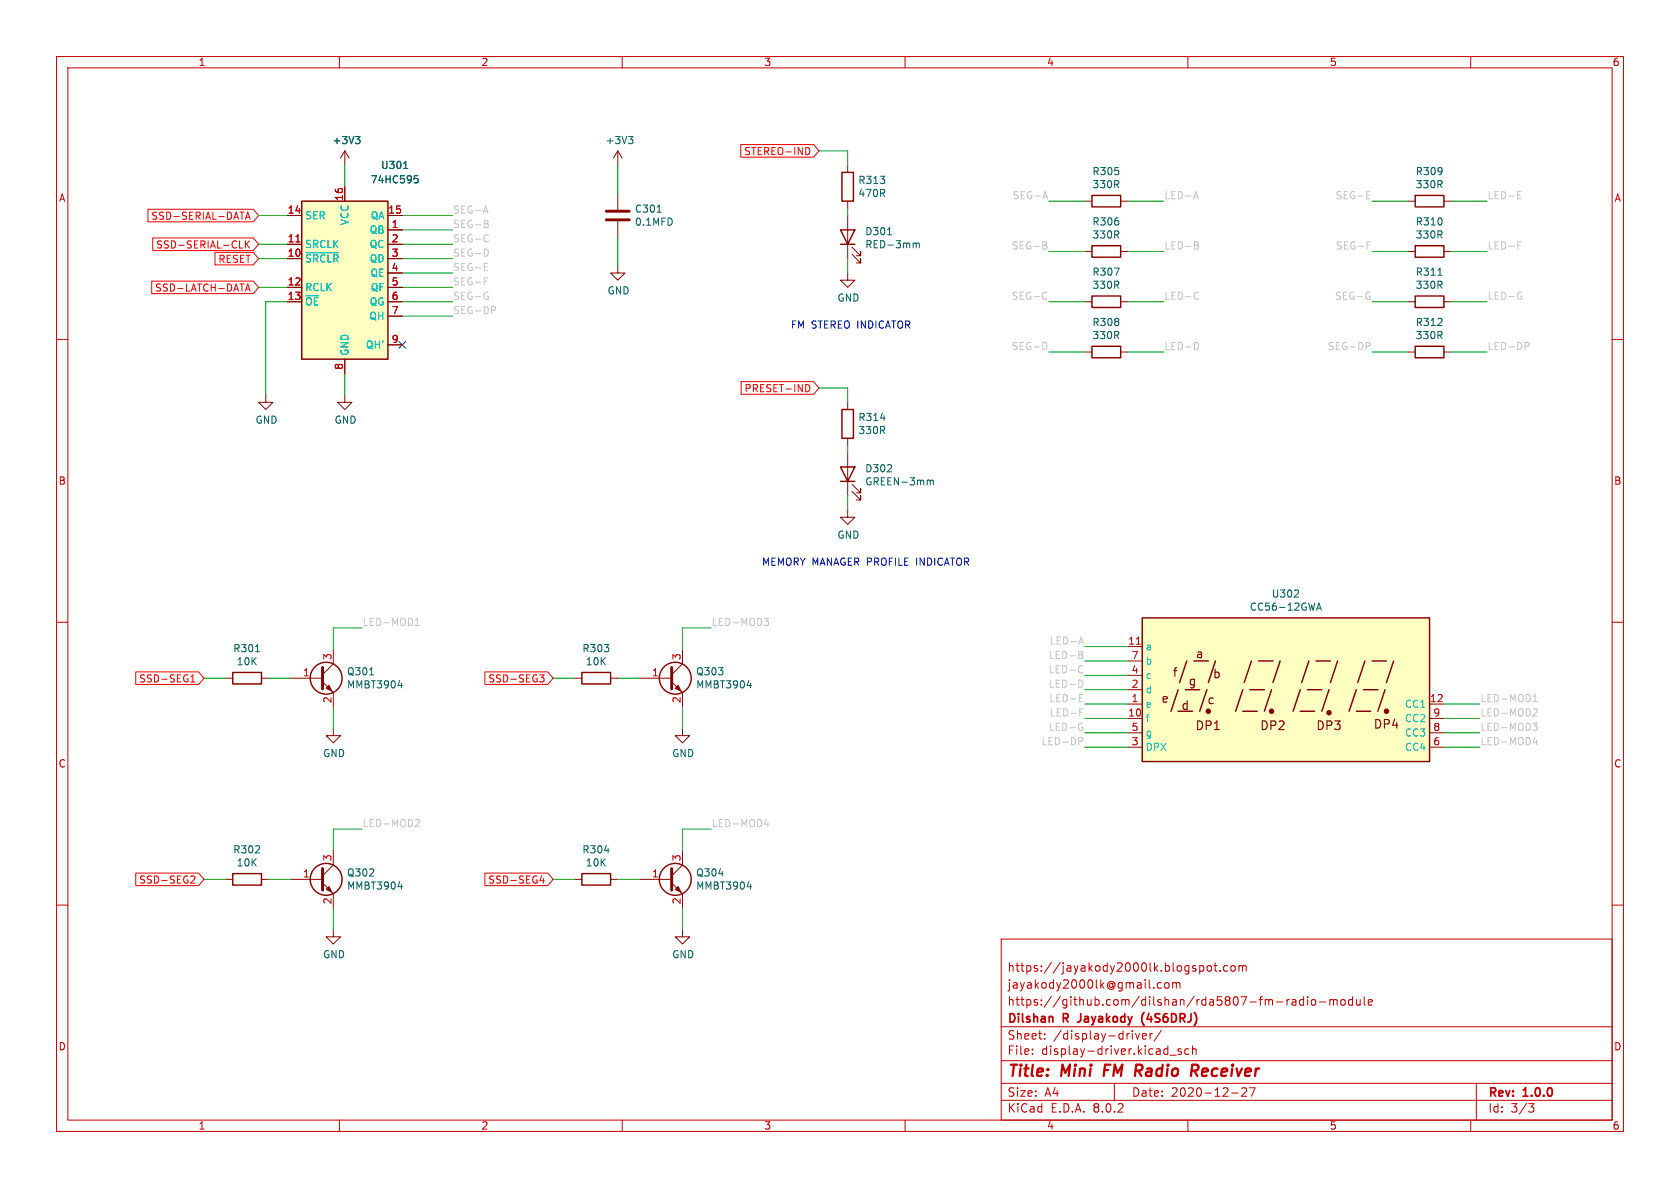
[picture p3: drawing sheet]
<svg xmlns="http://www.w3.org/2000/svg" width="297mm" height="210mm" viewBox="0 0 297 210" stroke-linecap="round" stroke-linejoin="round" font-family="sans-serif">
<g fill="none" stroke="#c20000" stroke-width=".18">
<path d="M10 10h277v190h-277zM12 12h273v186h-273zM60 10v2M110 10v2M160 10v2M210 10v2M260 10v2M10 60h2M285 60h2M10 110h2M285 110h2M10 160h2"/>
<path d="M285 160h2M177 166h108v32h-108zM204.6 174.4l.3 .3 .4-.1M205.3 173.8l-.4-.1-.3 .3M206 173.8l.2-.1 .4 .1 .1 .6-.2 .2-.3 .1-.2-.1zM207.3 173.8l.4-.1 .3 .2M207.3 173.7v1M208 173.9l.2-.2 .3 .1 .1 .9M208 173.9v.8M212.2 170.7l.5 .1 .1 .2-.1 .6-.5 .1M213.5 170.8l.2-.1 .4 .1 .1 .6-.2 .2-.3 .1-.2-.1zM214.6 170.7h.6"/>
<path d="M214.8 170.2v1.3l.4 .2M215.7 171.6v.1M217 170.8l-.4-.1-.3 .3v.4l.2 .2h.5M217.7 170.8l.4-.1 .3 .3v.4l-.3 .3-.4-.1-.1-.2v-.4zM219 170.8l.5-.1 .2 .2M219 170.7v1M219.7 170.9l.2-.2 .3 .1 .1 .9M219.7 170.9v.8M225.7 177.1h1.1M227.5 176.7v1M228 176.7l-.3 .1-.2 .2M228.5 176.8h.5l.1 .9"/>
<path d="M229.1 177.1h-.5a.29 .29 0 0 0-.2 .3 .29 .29 0 0 0 .2 .3l.5-.1M230.5 176.8l-.5-.1-.3 .3v.4l.2 .2h.6M230.5 176.2v1.5M231.2 176.2v.1M231.2 176.7v1M232 176.8l.3-.1 .3 .3v.4l-.3 .3-.3-.1-.2-.2v-.4zM233.2 177.1h1.2M235.1 176.8l.4-.1 .2 .2M235.1 176.7v1M235.7 176.9l.3-.2 .3 .1 .1 .9M235.7 176.9v.8M237.1 176.8l.2-.1 .4 .1 .1 .6-.1 .2-.4 .1-.2-.1z"/>
<path d="M239.1 176.8l-.4-.1-.3 .3v.4l.1 .2h.6M239.1 176.2v1.5M239.8 176.7l.1 .9 .3 .1 .3-.1M240.5 176.7v1M241.2 176.2v1.3l.2 .2M241.9 177.2l.7-.1-.1-.3-.4-.1-.2 .2 .1 .7h.5M60 198v2M110 198v2M160 198v2M177 194.5h108M177 191.5h108M177 187.5h108"/>
<path d="M177 181.5h108M182.5 186.3v.1M182.5 185.5v.1M184.7 183.6v.1M184.7 182.8v.1M197 191.5v3M200.7 182.7l.4 1 .4-1M202 183.2l.7-.1-.1-.3-.4-.1-.2 .2v.7h.6M203.3 182.7v1M203.7 182.7l-.2 .1-.2 .2M205.3 182.1l-1.3 2M206.8 186.5h1.2"/>
<path d="M208.8 185.5l-.3-.1-.3 .2 .1 .2 .5 .2v.3h-.6M210 198v2M210.2 185.5l-.5-.1-.2 .3v.4l.1 .2h.6M210.8 185.5l.2-.1 .4 .1 .1 .9M210.8 184.9v1.5M217.7 193.2h1.2M219.5 192.4l.6-.1 .2 .1 .1 .3-.9 1.1h.9M220.9 192.3h1l-.7 1.5M260 198v2M261 191.5v6.5M270.2 195.1h1l-.5 .6 .4 .1 .1 .5-.3 .3h-.4"/>
</g>
<path d="M195.4 188.2l-.3 2M200.9 188.2h.7M201.2 189.3l.6 .9M201.7 189.2l-.9 .1M210.8 188.2l.9 .1a.58 .58 0 0 1-.3 1h-.7M211.1 189.3l.6 .9" fill="none" stroke="#c20000" stroke-width=".4"/>
<path d="M202.2 179a1.74 1.74 0 0 0 .1 2.3M190.5 180.7h.1" fill="none" stroke="#c20000" stroke-width=".3"/>
<g fill="none" stroke="#840000" stroke-width=".25">
<path d="M148.8 30.5h2.1v5.1h-2.1zM193 34.5h5.1v2.1h-5.1zM250.2 34.5h5.1v2.1h-5.1zM148.6 40.6h2.5l-1.2 2.6zM148.6 43.2h2.5M193 52.3h5.1v2.1h-5.1zM193 43.4h5.1v2.1h-5.1zM250.2 43.4h5.1v2.1h-5.1zM250.2 52.3h5.1v2.1h-5.1zM148.8 72.4h2.1v5.1h-2.1zM193 61.2h5.1v2h-5.1zM250.2 61.2h5.1v2h-5.1z"/>
<path d="M148.6 82.6h2.5l-1.2 2.5zM148.6 85.1h2.5M41.1 118.9h5.1v2h-5.1zM102.9 118.9h5v2h-5zM41.1 154.4h5.1v2.1h-5.1zM102.9 154.4h5v2.1h-5z"/>
<circle cx="57.7" cy="119.9" r="2.82"/>
<circle cx="119.4" cy="119.9" r="2.82"/>
<circle cx="57.7" cy="155.4" r="2.82"/>
<circle cx="119.4" cy="155.4" r="2.82"/>
</g>
<g fill="none" stroke="#840000" stroke-width=".18">
<path d="M149.9 29.2v1.3M149.9 35.6v1.2M149.9 38.1v7.6M191.8 35.6h1.2M198.1 35.6h1.3M248.9 35.6h1.3M255.3 35.6h1.2M149.9 48.3v1.2h1.2l-1.2 1.3-1.3-1.3h1.3M150.6 45l1.5 1.5v-.8v.8h-.7M150.6 43.7l1.5 1.5v-.7v.7h-.7M191.8 53.3h1.2M191.8 44.5h1.2"/>
<path d="M198.1 53.3h1.3M198.1 44.5h1.3M248.9 53.3h1.3M248.9 44.5h1.3M255.3 53.3h1.2M255.3 44.5h1.2M149.9 71.1v1.3M149.9 77.5v1.2M191.8 62.2h1.2M198.1 62.2h1.3M248.9 62.2h1.3M255.3 62.2h1.2"/>
<path d="M149.9 90.2v1.2h1.2l-1.2 1.3-1.3-1.3h1.3M149.9 80v7.6M150.6 86.9l1.5 1.5v-.8v.8h-.7M150.6 85.6l1.5 1.5v-.7v.7h-.7M39.9 119.9h1.2M46.2 119.9h1.3M51.3 119.9h5.7M58.9 114.8v2.5l-1.9 2M101.6 119.9h1.3M107.9 119.9h1.3M113 119.9h5.7M120.6 114.8v2.5l-1.9 2"/>
<path d="M57 120.5l1.9 1.9v2.6M58.9 128.8v1.2h1.3l-1.3 1.3-1.2-1.3h1.2M118.7 120.5l1.9 1.9v2.6M120.6 128.8v1.2h1.3l-1.3 1.3-1.2-1.3h1.2M39.9 155.4h1.2M46.2 155.4h1.3M51.3 155.4h5.7M57 156.1l1.9 1.9v2.5M58.9 150.4v2.5l-1.9 1.9M101.6 155.4h1.3M107.9 155.4h1.3M113 155.4h5.7"/>
<path d="M118.7 156.1l1.9 1.9v2.5M120.6 150.4v2.5l-1.9 1.9M58.9 164.3v1.3h1.3l-1.3 1.3-1.2-1.3h1.2"/>
</g>
<g fill="none" stroke="#006464" stroke-width=".18">
<path d="M156.9 41.5h.7M161.6 43l.4 .1M162 43.1l.2-.1h.3v.8M162 43.1v.7M197 47.4h.8l-.5 1.3M254.2 48.7h.7M155.7 73.9h.8M164.1 84.9l.4 .2M164.5 85.1l.1-.2h.3l.1 .8M164.5 85.1v.6M45.2 115.2h.7M65.3 119.3h.8"/>
<path d="M70.4 121.2h.7M71 120.8v.8M132.1 121.2h.8M132.7 120.8v.8M70.4 156.7h.7M71 156.3v.9M106.9 150.3h.8M132.1 156.7h.8M132.7 156.3v.9"/>
</g>
<path d="M57 118v3.8M118.7 118v3.8M57 153.5v3.9M118.7 153.5v3.9" fill="none" stroke="#840000" stroke-width=".51"/>
<g fill="#840000" stroke="#840000" stroke-width=".18">
<path d="M119.4 157.2l.5-.5 .5 1z"/>
<path d="M57.7 157.2l.5-.5 .5 1z"/>
<path d="M57.7 121.7l.5-.5 .5 1z"/>
<path d="M119.4 121.7l.5-.5 .5 1z"/>
</g>
<path d="M53.3 35.6h15.3v27.9h-15.3z" fill="#ffffc2"/>
<path d="M53.3 35.6h15.3v27.9h-15.3z" fill="none" stroke="#840000" stroke-width=".25"/>
<g fill="none" stroke="#840000" stroke-width=".18">
<path d="M50.8 38.1h2.5M61 26.7v2.5M61 33v2.6M61 26.7l-.8 1.2M61 26.7l.7 1.2M68.6 38.1h2.5M109.2 26.7l-.7 1.2M109.2 26.7v2.5M109.2 26.7l.8 1.2M50.8 45.7h2.5M50.8 43.2h2.5M50.8 50.8h2.5"/>
<path d="M50.8 53.3h2.5M68.6 40.6h2.5M68.6 45.7h2.5M68.6 43.2h2.5M68.6 50.8h2.5M68.6 53.3h2.5M68.6 48.3h2.5M68.6 55.9h2.5M109.2 47v1.3h1.3l-1.3 1.2-1.3-1.2h1.3M47 69.9v1.2h1.3l-1.3 1.3-1.3-1.3h1.3M61 69.9v1.2h1.2l-1.2 1.3-1.3-1.3h1.3M61 63.5v2.5"/>
<path d="M68.6 61h2.5M120.6 164.3v1.3h1.3l-1.3 1.3-1.2-1.3h1.2"/>
</g>
<path d="M54.1 44.7h5.8" fill="none" stroke="#00c2c2" stroke-width=".18"/>
<path d="M52.3 42.8h.7" fill="none" stroke="#a90000" stroke-width=".18"/>
<path d="M62.9 24.1h.7l-.4 .5M63.4 24.6l.2 .3v.3l-.2 .2M71.4 29.8h.7M73.3 31.1h.6M73.4 31.5h.3l.2 .3-.1 .5h-.4M111.1 24.1h.8l-.4 .5M111.7 24.6l.2 .3v.3l-.2 .2" fill="none" stroke="#006464" stroke-width=".18"/>
<path d="M201.9 109.2h50.8v25.4h-50.8z" fill="#ffffc2"/>
<g fill="none" stroke="#840000" stroke-width=".25">
<path d="M201.9 109.2h50.8v25.4h-50.8zM209.8 116.8l-1.3 3.9M211.1 116.8h2.5M214.9 116.8l-1.3 3.9M221.2 116.8l-1.2 3.9M222.5 116.8h2.5M226.3 116.8l-1.3 3.9M231.4 116.8l-1.3 3.9M232.7 116.8h2.5M236.5 116.8l-1.3 3.9M241.3 116.8l-1.3 3.9M242.6 116.8h2.5"/>
<path d="M246.4 116.8l-1.3 3.9M208.3 121.9l-1.3 3.8M208.3 125.7h2.5M209.5 121.9h2.6M213.4 121.9l-1.3 3.8M219.7 125.7h2.5M219.7 121.9l-1.3 3.8M221 121.9h2.5M224.8 121.9l-1.3 3.8M229.9 125.7h2.5M229.9 121.9l-1.3 3.8M231.1 121.9h2.6"/>
<path d="M234.9 121.9l-1.2 3.8M239.8 125.7h2.5M239.8 121.9l-1.3 3.8M241 121.9h2.6M244.9 121.9l-1.3 3.8"/>
</g>
<g fill="#840000" stroke="#840000" stroke-width=".25">
<circle cx="213.6" cy="125.7" r=".36"/>
<circle cx="224.8" cy="125.7" r=".36"/>
<circle cx="234.9" cy="126" r=".36"/>
<circle cx="245.1" cy="125.7" r=".36"/>
</g>
<g fill="none" stroke="#840000" stroke-width=".18">
<path d="M50.8 38.1h2.5M61 33v2.6M68.6 38.1h2.5M109.2 34.3v2.8M109.2 39.1v2.8M50.8 45.7h2.5M50.8 43.2h2.5M50.8 50.8h2.5M50.8 53.3h2.5M68.6 40.6h2.5M68.6 45.7h2.5M68.6 43.2h2.5"/>
<path d="M68.6 50.8h2.5M68.6 53.3h2.5M68.6 48.3h2.5M68.6 55.9h2.5M61 63.5v2.5M68.6 61h2.5M199.4 114.3h2.5M199.4 119.4h2.5M199.4 116.8h2.5M199.4 124.5h2.5M199.4 127h2.5M199.4 121.9h2.5"/>
<path d="M199.4 132.1h2.5M199.4 129.5h2.5M252.7 124.5h2.6M252.7 127h2.6M252.7 132.1h2.6M252.7 129.5h2.6"/>
</g>
<path d="M52.3 42.8h.7M200.9 113.9h.7" fill="none" stroke="#a90000" stroke-width=".18"/>
<path d="M62.9 24.1h.7l-.4 .5M63.4 24.6l.2 .3v.3l-.2 .2M71.4 29.8h.7M73.3 31.1h.6M73.4 31.5h.3l.2 .3-.1 .5h-.4M116.2 37.5h.7M228.8 105.6h.8M229.5 104.4v.4M232.7 107.9l.5-1.3 .4 1.3M232.9 107.5h.6" fill="none" stroke="#006464" stroke-width=".18"/>
<path d="M107.2 38.9h4.1M107.2 37.3h4.1" fill="none" stroke="#840000" stroke-width=".51"/>
<g fill="none" stroke="#f00" stroke-width=".18">
<path d="M26.2 37h18.6l.9 1.1-.9 1.1h-18.6zM42.4 37.5h.7M43.4 38.8l.4-1.3 .4 1.3M43.5 38.4h.6M131 25.6h12.8l1 1.1-1 1.1h-12.8zM142.7 26.1a.68 .68 0 0 1 .5 .6 .68 .68 0 0 1-.5 .6M26.8 49.7h18l.9 1.1-.9 1.1h-18zM27 42.1h17.8l.9 1.1-.9 1.1h-17.8zM38 44.6h6.8l.9 1.1-.9 1.1h-6.8zM42.4 43.9h.6M43.4 51.5l.4-1.3 .4 1.3M43.4 42.6v1.3"/>
<path d="M43.5 51.1h.6M43.6 43.1l.5 .8M44.1 42.6l-.7 .7M131 67.5h12.8l1 1.1-1 1.1h-12.8zM142.7 68a.68 .68 0 0 1 .5 .6 .68 .68 0 0 1-.5 .7M24 118.8h11.1l1 1.1-1 1.1h-11.1zM33.7 119.7l.4-.4v1.3M85.7 118.8h11.1l1 1.1-1 1.1h-11.1zM95.4 119.3h.8l-.4 .5 .3 .1 .1 .4-.3 .3h-.3M33.7 120.6h.8M24 154.3h11.1l1 1.1-1 1.2h-11.1zM33.9 154.8l.4 .1 .2 .3-.8 .9h.8"/>
<path d="M85.7 154.3h11.1l1 1.1-1 1.2h-11.1zM95.8 154.8l-.3 .9h.7M96.1 155.3v.8"/>
</g>
<g fill="none" stroke="#c2c2c2" stroke-width=".18">
<path d="M85.6 37.3h.6M85.9 36.4l.4 1.3M86 38.9l.3 .3-.3 .4 .3 .1v.3l-.2 .2h-.5M184.5 34.8h.6M184.8 33.9l.4 1.2M211.1 34.8h.6M211.4 33.9l.4 1.2M241.6 34.5h.4M241.6 35.1h.6M241.6 33.9h.6M268.3 34.5h.4M268.3 35.1h.6"/>
<path d="M268.3 33.9h.6M85.6 49.7h.4M85.6 49.1h.6M85.6 47.2h.4M85.6 47.8h.6M85.6 46.6h.6M86.1 52.4h.2v.4l-.2 .1M86.1 41.5l.2 .1M86.1 44.1l.2 .5-.2 .6M86.2 51.6l.1 .1M86.3 42.6l-.2 .2M86.9 54.2h.5l.2 .2-.1 .4-.6 .1"/>
<path d="M184.8 42.8l.2 .2-.2 .4 .2 .1 .1 .3-.3 .2h-.4M184.8 51.6l.3 .2M185.1 52.8l-.3 .1M211.2 42.8l.6 .1v.2l-.2 .3M211.2 43.4h.4M211.5 51.6l.4 .2M211.6 43.4l.3 .2-.1 .3-.6 .1M211.9 52.8l-.4 .1M241.7 42.8h.6M241.7 43.4h.4M242 52.4h.2v.4l-.2 .1M242 51.6l.2 .1"/>
<path d="M268.3 42.8h.6M268.3 43.4h.4M268.7 51.6l.3 .1M268.8 52.4h.2v.4l-.3 .1M184.8 60.6l.3 .5-.3 .6M211.5 60.5a.68 .68 0 0 1 .4 .7 .68 .68 0 0 1-.4 .6M241.5 60.5h.5l.2 .3-.1 .3-.6 .1M269.6 60.5h.5l.2 .3-.1 .3-.6 .1M73.4 110.6h.7M73.4 109.7l.4-.4v1.3M135.1 109.3h.8l-.5 .5 .4 .1 .1 .4-.3 .3h-.3M190.7 115.1l.6 .2 .1 .2-.3 .3"/>
<path d="M190.7 115.8h.4M190.8 113.5h.6M191.1 117.7l.3 .1M191.1 112.6l.4 1.3M191.1 115.8l.3 .2v.3l-.7 .1M191.4 118.8l-.3 .2M190.7 130.4h.5l.2 .2-.1 .4-.6 .1M190.8 123.4h.4M190.8 124h.6M190.8 122.8h.6M190.9 125.9h.4M190.9 125.3h.6"/>
<path d="M191 120.2a.68 .68 0 0 1 .4 .7 .68 .68 0 0 1-.4 .6M191.1 127.8l.3 .1M191.2 128.6h.2v.4l-.3 .1M271 127.8h.8l-.5 .5 .4 .2 .1 .4-.3 .2h-.3M271 124h.8M271 123.1l.4-.3v1.2M271.2 125.3l.4 .1 .2 .3-.8 .9h.8M271.3 130.3l-.3 .9h.8M271.6 130.8v.9M73.6 144.9h.4l.1 .3-.7 .9h.7M135.4 144.8l-.3 .9h.8M135.7 145.3v.8"/>
</g>
<g fill="none" stroke="#009600" stroke-width=".18">
<path d="M45.7 38.1h5.1M61 29.2v3.8M71.1 38.1h8.9M109.2 29.2v5.1M144.8 26.7h5.1v2.5M149.9 36.8v1.3M185.4 35.6h6.4M199.4 35.6h6.3M242.6 35.6h6.3M256.5 35.6h6.4M45.7 45.7h5.1M45.7 43.2h5.1"/>
<path d="M45.7 50.8h5.1M50.8 53.3h-3.8v16.6M71.1 53.3h8.9M71.1 45.7h8.9M71.1 43.2h8.9M71.1 40.6h8.9M71.1 50.8h8.9M71.1 48.3h8.9M71.1 55.9h8.9M109.2 41.9v5.1M149.9 45.7v2.6M185.4 53.3h6.4"/>
<path d="M185.4 44.5h6.4M199.4 53.3h6.3M199.4 44.5h6.3M242.6 53.3h6.3M242.6 44.5h6.3M256.5 53.3h6.4M256.5 44.5h6.4M61 66v3.9M144.8 68.6h5.1v2.5M149.9 78.7v1.3M185.4 62.2h6.4M199.4 62.2h6.3"/>
<path d="M242.6 62.2h6.3M256.5 62.2h6.4M149.9 87.6v2.6M36.1 119.9h3.8M47.5 119.9h3.8M64 111h-5.1v3.8M97.8 119.9h3.8M109.2 119.9h3.8M125.7 111h-5.1v3.8M191.8 116.8h7.6M191.8 114.3h7.6M191.8 119.4h7.6"/>
<path d="M58.9 125v3.8M120.6 125v3.8M191.8 124.5h7.6M191.8 121.9h7.6M191.8 129.5h7.6M191.8 127h7.6M191.8 132.1h7.6M255.3 124.5h6.3M255.3 129.5h6.3M255.3 127h6.3M255.3 132.1h6.3M36.1 155.4h3.8"/>
<path d="M47.5 155.4h3.8M64 146.6h-5.1v3.8M97.8 155.4h3.8M109.2 155.4h3.8M125.7 146.6h-5.1v3.8M58.9 160.5v3.8M120.6 160.5v3.8"/>
</g>
<path d="M70.5 60.4l1.2 1.2M71.7 60.4l-1.2 1.2" fill="none" stroke="#000084" stroke-width=".18"/>
<path d="M54.1 44.7h5.8" fill="none" stroke="#00c2c2" stroke-width=".18"/>
<g font-size="2.8" fill="#c20000">
<text x="178" y="190.9">Title:</text>
<text x="187.7" y="190.9">Mini</text>
<text x="196" y="190.9">FM</text>
<text x="202.3" y="190.9">Radio</text>
<text x="213" y="190.9">Receiver</text>
</g>
<g font-size="2.1" fill="#840000">
<text x="207.2" y="119.9">f</text>
<text x="211.3" y="116.6">a</text>
<text x="205.2" y="124.5">e</text>
<text x="208.7" y="125.8">d</text>
<text x="210" y="121.4">g</text>
<text x="213.3" y="124.7">c</text>
<text x="214.3" y="120.2">b</text>
<text x="211.2" y="129.3">DP1</text>
<text x="222.7" y="129.3">DP2</text>
<text x="232.6" y="129.3">DP3</text>
<text x="242.7" y="129.1">DP4</text>
</g>
<g font-size="2.1" fill="#c20000">
<text x="178" y="172">https://jayakody2000lk.blogspot.com</text>
<text x="178" y="178">https://github.com/dilshan/rda5807-fm-radio-module</text>
<text x="178" y="175">jayakody2000lk@gmail.com</text>
<text x="178" y="184">Sheet:</text>
<text x="178" y="181.2">Dilshan</text>
<text x="186.2" y="184">/display-driver/</text>
<text x="188" y="181.2">R</text>
<text x="191.3" y="181.2">Jayakody</text>
<text x="203.1" y="181.2">(4S6DRJ)</text>
<text x="178" y="186.7">File:</text>
<text x="184.1" y="186.7">display-driver.kicad_sch</text>
<text x="178" y="196.9">KiCad</text>
<text x="178" y="194.1">Size:</text>
<text x="184.7" y="194.1">A4</text>
<text x="185.7" y="196.9">E.D.A.</text>
<text x="193.3" y="196.9">8.0.2</text>
<text x="200" y="194.1">Date:</text>
<text x="207" y="194.1">2020-12-27</text>
<text x="263" y="194.3">Rev:</text>
<text x="263" y="196.9">Id:</text>
<text x="267.1" y="196.9">3/3</text>
<text x="269.4" y="194.3">1.0.0</text>
</g>
<g font-size="1.8" fill="#c20000">
<text x="35" y="11.9">1</text>
<text x="85" y="11.9">2</text>
<text x="135" y="11.9">3</text>
<text x="185" y="11.9">4</text>
<text x="235" y="11.9">5</text>
<text x="285" y="11.9">6</text>
<text x="10.3" y="35.9">A</text>
<text x="285.3" y="35.9">A</text>
<text x="10.3" y="85.9">B</text>
<text x="285.3" y="85.9">B</text>
<text x="10.3" y="135.9">C</text>
<text x="285.3" y="135.9">C</text>
<text x="10.3" y="185.9">D</text>
<text x="285.3" y="185.9">D</text>
<text x="35" y="199.9">1</text>
<text x="85" y="199.9">2</text>
<text x="135" y="199.9">3</text>
<text x="185" y="199.9">4</text>
<text x="235" y="199.9">5</text>
<text x="285" y="199.9">6</text>
</g>
<g font-size="1.8" fill="#006464">
<text x="58.7" y="25.7">+3V3</text>
<text x="107" y="25.7">+3V3</text>
<text x="65.4" y="32.6">74HC595</text>
<text x="67.3" y="30.1">U301</text>
<text x="151.6" y="32.7">R313</text>
<text x="151.6" y="35">470R</text>
<text x="193" y="31.2">R305</text>
<text x="193" y="33.5">330R</text>
<text x="250.2" y="31.2">R309</text>
<text x="250.2" y="33.5">330R</text>
<text x="112.2" y="37.8">C301</text>
<text x="112.2" y="40.1">0.1MFD</text>
<text x="152.9" y="41.8">D301</text>
<text x="193" y="40.1">R306</text>
<text x="250.2" y="40.1">R310</text>
<text x="152.9" y="44.1">RED-3mm</text>
<text x="193" y="42.4">330R</text>
<text x="250.2" y="42.4">330R</text>
<text x="107.3" y="52.2">GND</text>
<text x="148" y="53.5">GND</text>
<text x="193" y="48.9">R307</text>
<text x="193" y="51.3">330R</text>
<text x="250.2" y="48.9">R311</text>
<text x="250.2" y="51.3">330R</text>
<text x="193" y="57.8">R308</text>
<text x="250.2" y="57.8">R312</text>
<text x="193" y="60.1">330R</text>
<text x="250.2" y="60.1">330R</text>
<text x="45.1" y="75.1">GND</text>
<text x="59.1" y="75.1">GND</text>
<text x="151.6" y="74.6">R314</text>
<text x="151.6" y="76.9">330R</text>
<text x="152.9" y="83.7">D302</text>
<text x="152.9" y="86">GREEN-3mm</text>
<text x="148" y="95.4">GND</text>
<text x="224.7" y="105.8">U302</text>
<text x="220.8" y="108.2">CC56-12GWA</text>
<text x="41.1" y="115.5">R301</text>
<text x="41.7" y="117.8">10K</text>
<text x="61.2" y="119.6">Q301</text>
<text x="102.9" y="115.5">R303</text>
<text x="103.5" y="117.8">10K</text>
<text x="123" y="119.6">Q303</text>
<text x="61.2" y="121.9">MMBT3904</text>
<text x="123" y="121.9">MMBT3904</text>
<text x="57" y="134">GND</text>
<text x="118.7" y="134">GND</text>
<text x="41.1" y="151.1">R302</text>
<text x="41.7" y="153.4">10K</text>
<text x="61.2" y="155.1">Q302</text>
<text x="102.9" y="151.1">R304</text>
<text x="103.5" y="153.4">10K</text>
<text x="123" y="155.1">Q304</text>
<text x="61.2" y="157.5">MMBT3904</text>
<text x="123" y="157.5">MMBT3904</text>
<text x="57" y="169.6">GND</text>
<text x="118.7" y="169.6">GND</text>
</g>
<g font-size="1.8" fill="#f00">
<text x="131.5" y="27.6">STEREO-IND</text>
<text x="26.6" y="39.1">SSD-SERIAL-DATA</text>
<text x="27.5" y="44.1">SSD-SERIAL-CLK</text>
<text x="38.5" y="46.7">RESET</text>
<text x="27.3" y="51.8">SSD-LATCH-DATA</text>
<text x="131.5" y="69.5">PRESET-IND</text>
<text x="24.5" y="120.8">SSD-SEG1</text>
<text x="86.2" y="120.8">SSD-SEG3</text>
<text x="24.5" y="156.4">SSD-SEG2</text>
<text x="86.2" y="156.4">SSD-SEG4</text>
</g>
<g font-size="1.8" fill="#a90000">
<text x="60.7" y="35.6" transform="rotate(-90 60.7 35.6)">16</text>
<text x="50.8" y="37.8">14</text>
<text x="68.5" y="37.8">15</text>
<text x="69.1" y="40.4">1</text>
<text x="50.8" y="45.5">10</text>
<text x="50.8" y="42.9">11</text>
<text x="69.1" y="42.9">2</text>
<text x="69.1" y="45.5">3</text>
<text x="50.8" y="50.5">12</text>
<text x="50.8" y="53.1">13</text>
<text x="69.1" y="48">4</text>
<text x="69.1" y="50.5">5</text>
<text x="69.1" y="53.1">6</text>
<text x="69.1" y="55.6">7</text>
<text x="60.7" y="65.5" transform="rotate(-90 60.7 65.5)">8</text>
<text x="69.1" y="60.7">9</text>
<text x="53.5" y="119.6">1</text>
<text x="58.7" y="116.8" transform="rotate(-90 58.7 116.8)">3</text>
<text x="115.2" y="119.6">1</text>
<text x="120.4" y="116.8" transform="rotate(-90 120.4 116.8)">3</text>
<text x="199.3" y="114">11</text>
<text x="200" y="119.1">4</text>
<text x="200" y="116.6">7</text>
<text x="58.7" y="124.4" transform="rotate(-90 58.7 124.4)">2</text>
<text x="120.4" y="124.4" transform="rotate(-90 120.4 124.4)">2</text>
<text x="200" y="124.2">1</text>
<text x="200" y="121.7">2</text>
<text x="252.7" y="124.2">12</text>
<text x="199.3" y="126.7">10</text>
<text x="200" y="131.8">3</text>
<text x="200" y="129.3">5</text>
<text x="253.3" y="131.8">6</text>
<text x="253.3" y="129.3">8</text>
<text x="253.3" y="126.7">9</text>
<text x="53.5" y="155.2">1</text>
<text x="58.7" y="152.3" transform="rotate(-90 58.7 152.3)">3</text>
<text x="115.2" y="155.2">1</text>
<text x="120.4" y="152.3" transform="rotate(-90 120.4 152.3)">3</text>
<text x="58.7" y="160" transform="rotate(-90 58.7 160)">2</text>
<text x="120.4" y="160" transform="rotate(-90 120.4 160)">2</text>
</g>
<g font-size="1.8" fill="#c2c2c2">
<text x="178.9" y="35.3">SEG-A</text>
<text x="205.7" y="35.3">LED-A</text>
<text x="236" y="35.3">SEG-E</text>
<text x="262.9" y="35.3">LED-E</text>
<text x="80" y="37.8">SEG-A</text>
<text x="80" y="40.4">SEG-B</text>
<text x="80" y="42.9">SEG-C</text>
<text x="80" y="45.5">SEG-D</text>
<text x="80" y="48">SEG-E</text>
<text x="178.7" y="44.2">SEG-B</text>
<text x="205.7" y="44.2">LED-B</text>
<text x="236.1" y="44.2">SEG-F</text>
<text x="262.9" y="44.2">LED-F</text>
<text x="80" y="50.5">SEG-F</text>
<text x="80" y="53.1">SEG-G</text>
<text x="178.7" y="53.1">SEG-C</text>
<text x="205.7" y="53.1">LED-C</text>
<text x="235.9" y="53.1">SEG-G</text>
<text x="262.9" y="53.1">LED-G</text>
<text x="80" y="55.6">SEG-DP</text>
<text x="178.7" y="62">SEG-D</text>
<text x="205.7" y="62">LED-D</text>
<text x="234.6" y="62">SEG-DP</text>
<text x="262.9" y="62">LED-DP</text>
<text x="64" y="110.7">LED-MOD1</text>
<text x="125.7" y="110.7">LED-MOD3</text>
<text x="185.3" y="119.1">LED-C</text>
<text x="185.3" y="116.6">LED-B</text>
<text x="185.5" y="114">LED-A</text>
<text x="185.3" y="121.7">LED-D</text>
<text x="185.4" y="124.2">LED-E</text>
<text x="261.6" y="124.2">LED-MOD1</text>
<text x="184" y="131.8">LED-DP</text>
<text x="185.3" y="129.3">LED-G</text>
<text x="185.5" y="126.7">LED-F</text>
<text x="261.6" y="126.7">LED-MOD2</text>
<text x="261.6" y="129.3">LED-MOD3</text>
<text x="261.6" y="131.8">LED-MOD4</text>
<text x="64" y="146.3">LED-MOD2</text>
<text x="125.7" y="146.3">LED-MOD4</text>
</g>
<g font-size="1.8" fill="#00c2c2">
<text x="53.8" y="39">SER</text>
<text x="61.8" y="39.9" transform="rotate(-90 61.8 39.9)">VCC</text>
<text x="65.3" y="41.5">QB</text>
<text x="65.4" y="39">QA</text>
<text x="53.8" y="46.6">~{SRCLR}</text>
<text x="53.8" y="44">SRCLK</text>
<text x="65.3" y="44">QC</text>
<text x="65.3" y="46.6">QD</text>
<text x="53.8" y="51.7">RCLK</text>
<text x="65.4" y="49.1">QE</text>
<text x="65.4" y="51.7">QF</text>
<text x="53.8" y="54.2">~{OE}</text>
<text x="65.2" y="56.7">QH</text>
<text x="65.3" y="54.2">QG</text>
<text x="61.8" y="63" transform="rotate(-90 61.8 63)">GND</text>
<text x="64.6" y="61.8">QH'</text>
<text x="202.4" y="115.2">a</text>
<text x="202.4" y="117.7">b</text>
<text x="202.4" y="125.3">e</text>
<text x="202.4" y="122.8">d</text>
<text x="202.4" y="120.2">c</text>
<text x="248.3" y="125.3">CC1</text>
<text x="202.4" y="127.9">f</text>
<text x="202.4" y="130.4">g</text>
<text x="248.3" y="130.4">CC3</text>
<text x="248.3" y="127.9">CC2</text>
<text x="202.4" y="132.9">DPX</text>
<text x="248.3" y="132.9">CC4</text>
</g>
<g font-size="1.8" fill="#0000c2">
<text x="139.7" y="58.2">FM STEREO INDICATOR</text>
<text x="134.6" y="100.1">MEMORY MANAGER PROFILE</text>
<text x="162.3" y="100.1">INDICATOR</text>
</g>
</svg>
